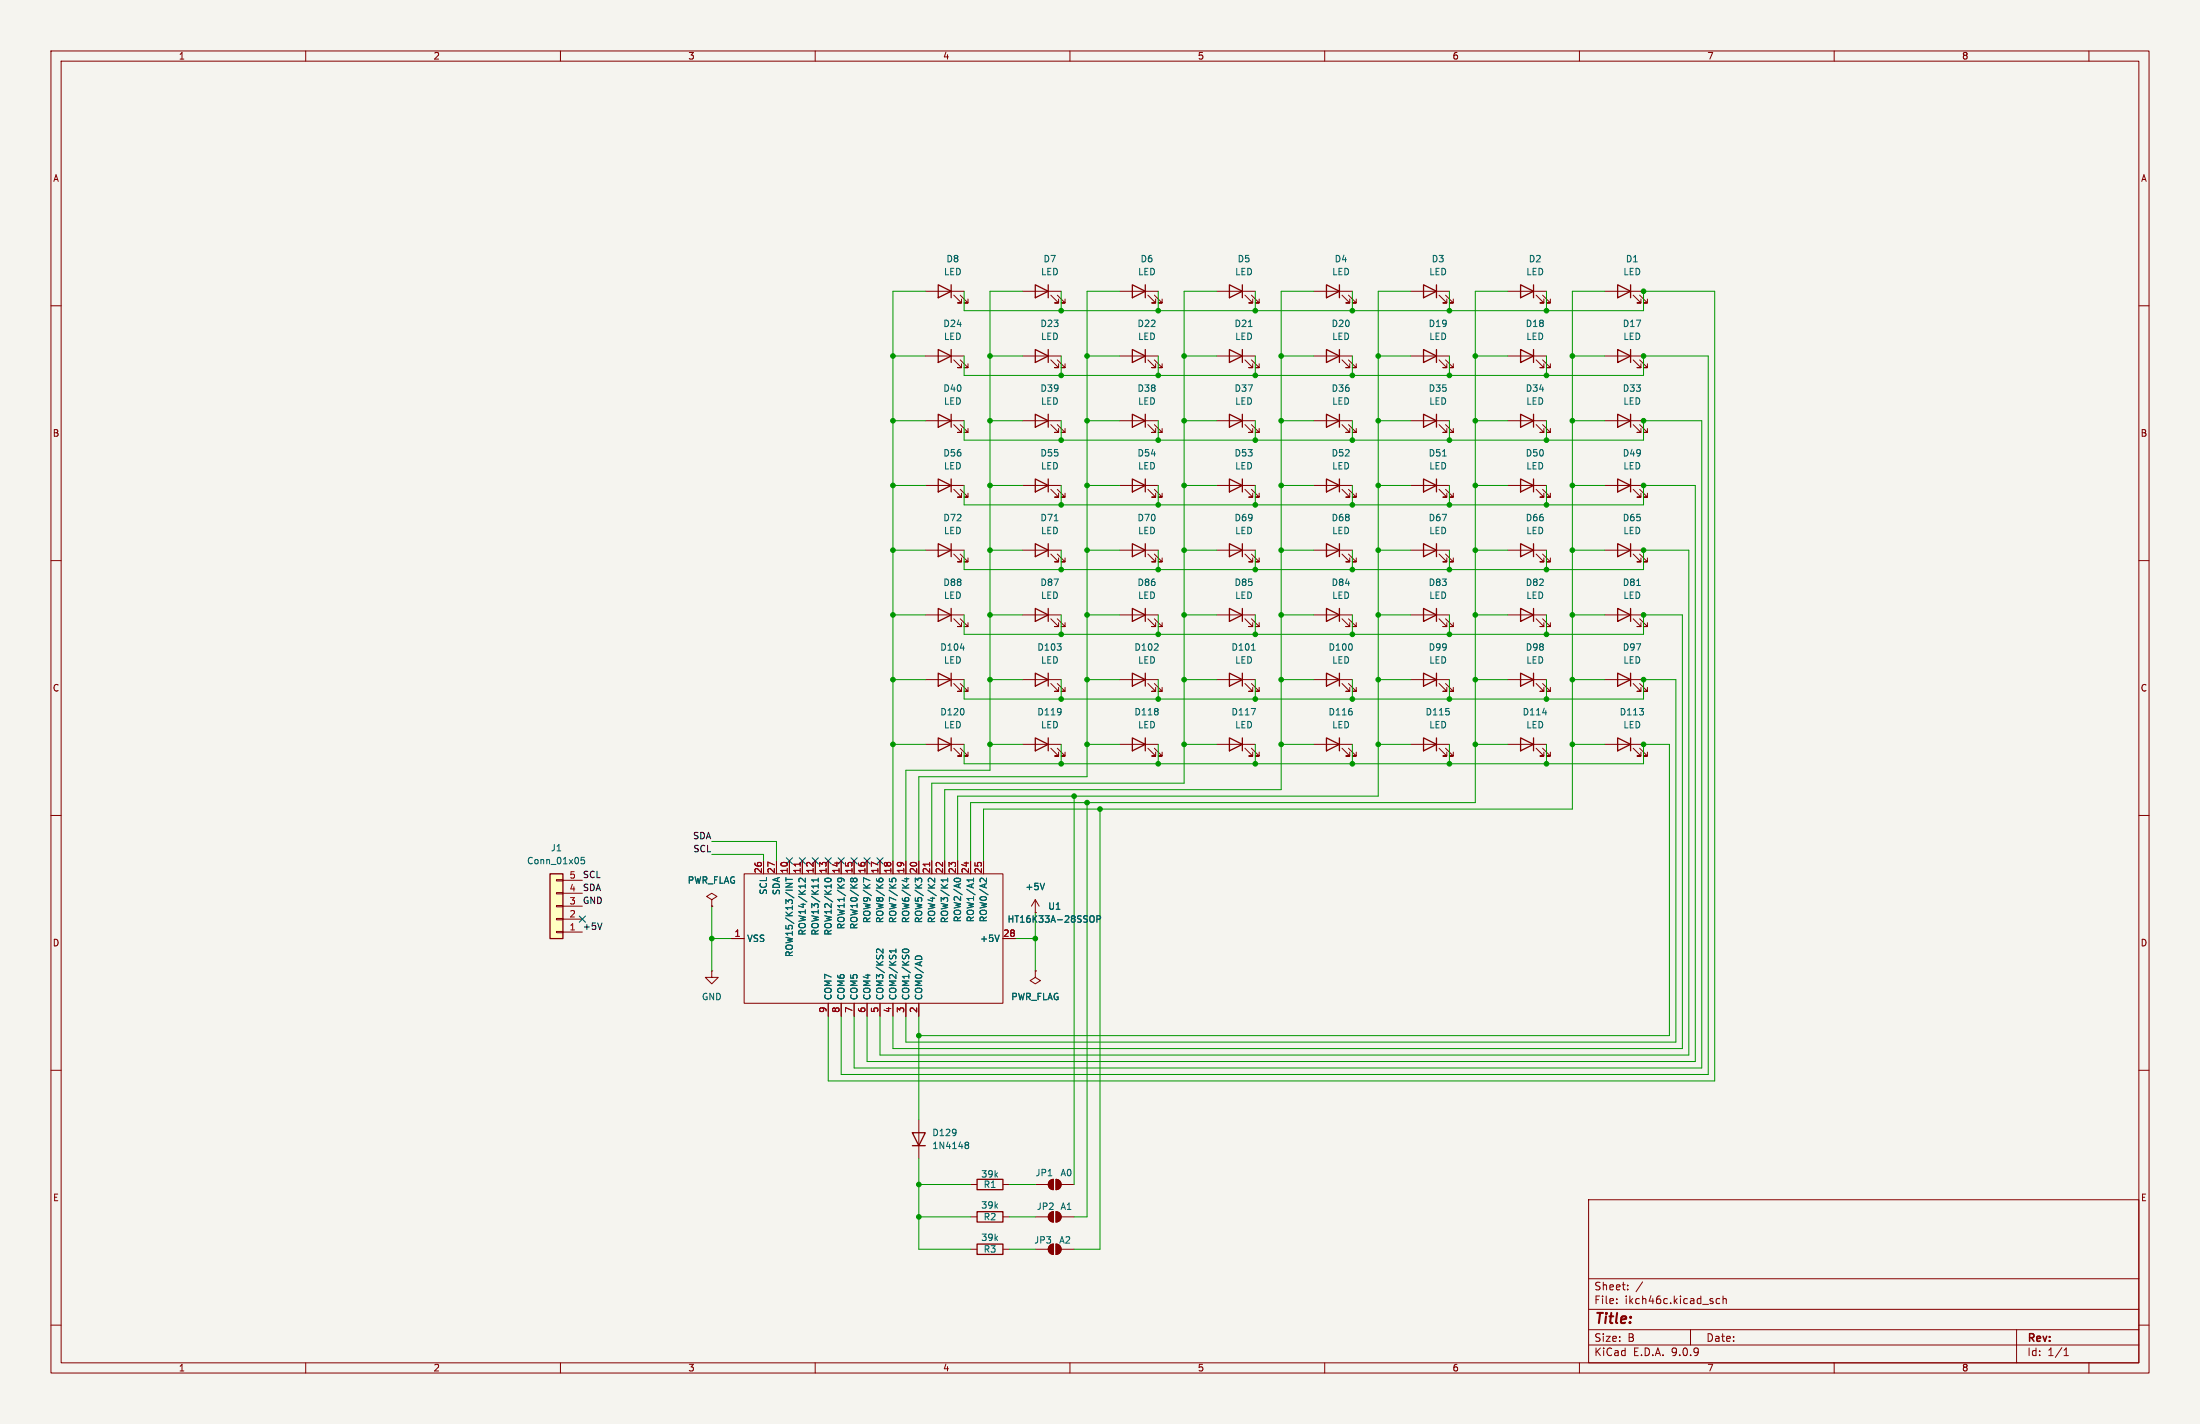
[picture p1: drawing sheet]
<svg xmlns="http://www.w3.org/2000/svg" width="432mm" height="279mm" viewBox="0 0 432 279" stroke-linecap="round" stroke-linejoin="round" font-family="sans-serif">
<path d="M0 0h431.8v279.4h-431.8z" fill="#f5f4ef" stroke="#f5f4ef" stroke-width=".2"/>
<g fill="none" stroke="#840000" stroke-width=".2">
<path d="M10 10h411.8v259.4h-411.8zM12 12h407.8v255.4h-407.8zM60 10v2M110 10v2M160 10v2M210 10v2M260 10v2M310 10v2M360 10v2M410 10v2M181.6 57.2h7.6M187.2 57.9l1.5 1.5h-.7h.7v-.7"/>
<path d="M188.5 57.9l1.5 1.5h-.8h.8v-.7M200.7 57.2h7.6M206.2 57.9l1.6 1.5h-.8h.8v-.7M207.5 57.9l1.5 1.5h-.7h.7v-.7M276.9 57.2h7.6M282.4 57.9l1.6 1.5h-.8h.8v-.7M283.7 57.9l1.5 1.5h-.7h.7v-.7M295.9 57.2h7.6M301.5 57.9l1.5 1.5h-.7h.7v-.7M302.8 57.9l1.5 1.5h-.8h.8v-.7M315 57.2h7.6M320.5 57.9l1.6 1.5h-.8h.8v-.7"/>
<path d="M321.8 57.9l1.5 1.5h-.7h.7v-.7M10 60h2M181.6 69.9h7.6M187.2 70.6l1.5 1.5h-.7h.7v-.7M188.5 70.6l1.5 1.5h-.8h.8v-.7M200.7 69.9h7.6M206.2 70.6l1.6 1.5h-.8h.8v-.7M207.5 70.6l1.5 1.5h-.7h.7v-.7M219.7 69.9h7.6M225.3 70.6l1.5 1.5h-.7h.7v-.7M226.6 70.6l1.5 1.5h-.8h.8v-.7M238.8 69.9h7.6"/>
<path d="M244.3 70.6l1.6 1.5h-.8h.8v-.7M245.6 70.6l1.5 1.5h-.7h.7v-.7M276.9 69.9h7.6M282.4 70.6l1.6 1.5h-.8h.8v-.7M283.7 70.6l1.5 1.5h-.7h.7v-.7M295.9 69.9h7.6M301.5 70.6l1.5 1.5h-.7h.7v-.7M302.8 70.6l1.5 1.5h-.8h.8v-.7M315 69.9h7.6M320.5 70.6l1.6 1.5h-.8h.8v-.7M321.8 70.6l1.5 1.5h-.7h.7v-.7M419.8 60h2"/>
<path d="M181.6 95.3h7.6M181.6 82.6h7.6M187.2 96l1.5 1.5h-.7h.7v-.7M187.2 83.3l1.5 1.5h-.7h.7v-.7M188.5 96l1.5 1.5h-.8h.8v-.7M188.5 83.3l1.5 1.5h-.8h.8v-.7M200.7 95.3h7.6M200.7 82.6h7.6M206.2 96l1.6 1.5h-.8h.8v-.7M206.2 83.3l1.6 1.5h-.8h.8v-.7M207.5 96l1.5 1.5h-.7h.7v-.7M207.5 83.3l1.5 1.5h-.7h.7v-.7"/>
<path d="M219.7 95.3h7.6M225.3 96l1.5 1.5h-.7h.7v-.7M226.6 96l1.5 1.5h-.8h.8v-.7M238.8 95.3h7.6M244.3 96l1.6 1.5h-.8h.8v-.7M245.6 96l1.5 1.5h-.7h.7v-.7M257.8 95.3h7.6M257.8 82.6h7.6M263.4 96l1.5 1.5h-.7h.7v-.7M263.4 83.3l1.5 1.5h-.7h.7v-.7M264.7 96l1.5 1.5h-.8h.8v-.7M264.7 83.3l1.5 1.5h-.8h.8v-.7"/>
<path d="M276.9 95.3h7.6M276.9 82.6h7.6M282.4 96l1.6 1.5h-.8h.8v-.7M282.4 83.3l1.6 1.5h-.8h.8v-.7M283.7 96l1.5 1.5h-.7h.7v-.7M283.7 83.3l1.5 1.5h-.7h.7v-.7M295.9 95.3h7.6M295.9 82.6h7.6M301.5 96l1.5 1.5h-.7h.7v-.7M301.5 83.3l1.5 1.5h-.7h.7v-.7M302.8 96l1.5 1.5h-.8h.8v-.7M302.8 83.3l1.5 1.5h-.8h.8v-.7"/>
<path d="M315 95.3h7.6M315 82.6h7.6M320.5 83.3l1.6 1.5h-.8h.8v-.7M320.5 96l1.6 1.5h-.8h.8v-.7M321.8 83.3l1.5 1.5h-.7h.7v-.7M321.8 96l1.5 1.5h-.7h.7v-.7M10 110h2M181.6 108h7.6M187.2 108.7l1.5 1.5h-.7h.7v-.7M188.5 108.7l1.5 1.5h-.8h.8v-.7M200.7 108h7.6M206.2 108.7l1.6 1.5h-.8h.8v-.7"/>
<path d="M207.5 108.7l1.5 1.5h-.7h.7v-.7M219.7 108h7.6M225.3 108.7l1.5 1.5h-.7h.7v-.7M226.6 108.7l1.5 1.5h-.8h.8v-.7M238.8 108h7.6M244.3 108.7l1.6 1.5h-.8h.8v-.7M245.6 108.7l1.5 1.5h-.7h.7v-.7M257.8 108h7.6M263.4 108.7l1.5 1.5h-.7h.7v-.7M264.7 108.7l1.5 1.5h-.8h.8v-.7M276.9 108h7.6M282.4 108.7l1.6 1.5h-.8h.8v-.7"/>
<path d="M283.7 108.7l1.5 1.5h-.7h.7v-.7M295.9 108h7.6M301.5 108.7l1.5 1.5h-.7h.7v-.7M302.8 108.7l1.5 1.5h-.8h.8v-.7M315 108h7.6M320.5 108.7l1.6 1.5h-.8h.8v-.7M321.8 108.7l1.5 1.5h-.7h.7v-.7M419.8 110h2M181.6 133.4h7.6M187.2 134.1l1.5 1.5h-.7h.7v-.7M188.5 134.1l1.5 1.5h-.8h.8v-.7M200.7 120.7h7.6"/>
<path d="M206.2 121.4l1.6 1.5h-.8h.8v-.7M207.5 121.4l1.5 1.5h-.7h.7v-.7M219.7 120.7h7.6M225.3 121.4l1.5 1.5h-.7h.7v-.7M226.6 121.4l1.5 1.5h-.8h.8v-.7M238.8 120.7h7.6M244.3 121.4l1.6 1.5h-.8h.8v-.7M245.6 121.4l1.5 1.5h-.7h.7v-.7M257.8 120.7h7.6M263.4 121.4l1.5 1.5h-.7h.7v-.7M264.7 121.4l1.5 1.5h-.8h.8v-.7M276.9 133.4h7.6"/>
<path d="M276.9 120.7h7.6M282.4 134.1l1.6 1.5h-.8h.8v-.7M282.4 121.4l1.6 1.5h-.8h.8v-.7M283.7 134.1l1.5 1.5h-.7h.7v-.7M283.7 121.4l1.5 1.5h-.7h.7v-.7M295.9 133.4h7.6M295.9 120.7h7.6M301.5 134.1l1.5 1.5h-.7h.7v-.7M301.5 121.4l1.5 1.5h-.7h.7v-.7M302.8 134.1l1.5 1.5h-.8h.8v-.7M302.8 121.4l1.5 1.5h-.8h.8v-.7M315 133.4h7.6"/>
<path d="M315 120.7h7.6M320.5 121.4l1.6 1.5h-.8h.8v-.7M320.5 134.1l1.6 1.5h-.8h.8v-.7M321.8 121.4l1.5 1.5h-.7h.7v-.7M321.8 134.1l1.5 1.5h-.7h.7v-.7M10 160h2M276.9 146.1h7.6M282.4 146.8l1.6 1.5h-.8h.8v-.7M283.7 146.8l1.5 1.5h-.7h.7v-.7M295.9 146.1h7.6M301.5 146.8l1.5 1.5h-.7h.7v-.7M302.8 146.8l1.5 1.5h-.8h.8v-.7"/>
<path d="M315 146.1h7.6M320.5 146.8l1.6 1.5h-.8h.8v-.7M321.8 146.8l1.5 1.5h-.7h.7v-.7M419.8 160h2M146 171.5h50.8v25.4h-50.8zM149.9 168.9v2.6M152.4 168.9v2.6M154.9 168.9v2.6M157.5 168.9v2.6M160 168.9v2.6M162.6 168.9v2.6M165.1 168.9v2.6"/>
<path d="M167.6 168.9v2.6M170.2 168.9v2.6M172.7 168.9v2.6M175.3 168.9v2.6M177.8 168.9v2.6M180.3 168.9v2.6M182.9 168.9v2.6M185.4 168.9v2.6M188 168.9v2.6M190.5 168.9v2.6M193 168.9v2.6M203.2 179.1h.1"/>
<path d="M203.2 176.5l-.8 1.3M203.2 176.5l.8 1.3M203.2 176.5v2.6M139.7 190.5v1.3h1.3l-1.3 1.2-1.3-1.2h1.3M139.7 190.5h.1M143.5 184.2h2.5M162.6 196.9v2.5M165.1 196.9v2.5M167.6 196.9v2.5M170.2 196.9v2.5M172.7 196.9v2.5M175.3 196.9v2.5"/>
<path d="M177.8 196.9v2.5M180.3 196.9v2.5M196.8 184.2h2.6M203.2 190.5v1.3l1 .6-1 .6-1-.6 1-.6M203.2 190.5h.1M10 210h2M180.3 219.7v7.6M419.8 210h2M190.5 238.8h1.3M190.5 232.4h1.3M196.8 238.8h1.3M196.8 232.4h1.3"/>
<path d="M203.2 238.8h2.5M203.2 232.4h2.5M206 238l.8-.3v2.1a1.02 1.02 0 0 1-1-.7 1.02 1.02 0 0 1 .2-1.1zM206 231.7l.8-.3v2a1.02 1.02 0 0 1-1-.6 1.02 1.02 0 0 1 .2-1.1zM207.3 237.7a1.02 1.02 0 0 1 1 1.1 1.02 1.02 0 0 1-1 1zM207.3 231.4a1.02 1.02 0 0 1 1 1 1.02 1.02 0 0 1-1 1zM208.3 238.8h2.5M208.3 232.4h2.5M311.8 235.4h108v32h-108zM10 260h2M190.5 245.1h1.3M196.8 245.1h1.3"/>
<path d="M203.2 245.1h2.5M206 244.4l.8-.3v2a1.02 1.02 0 0 1-1-.6 1.02 1.02 0 0 1 .2-1.1zM207.3 244.1a1.02 1.02 0 0 1 1 1 1.02 1.02 0 0 1-1 1zM208.3 245.1h2.5M311.8 256.9h108M311.8 250.9h108M317.3 255.6v.2M317.3 254.9v.1M319.5 252.9v.2M319.5 252.2v.1M322.4 251.5l-1.3 1.9M337.5 254.9l-.4-.1-.3 .3 .2 .6h.5"/>
<path d="M338.2 254.9l.2-.1 .4 .1v.9M338.2 254.3v1.5M419.8 260h2M60 267.4v2M110 267.4v2M160 267.4v2M210 267.4v2M260 267.4v2M310 267.4v2M311.8 263.9h108M311.8 260.9h108M331.8 260.9v3"/>
<path d="M360 267.4v2M395.8 260.9v6.5M405.1 266h.9M405.1 264.9l.4-.4v1.5M410 267.4v2"/>
</g>
<g fill="none" stroke="#840000" stroke-width=".25">
<path d="M184.1 55.9l2.6 1.3-2.6 1.2zM186.7 55.9v2.5M203.2 55.9l2.5 1.3-2.5 1.2zM205.7 55.9v2.5M279.4 55.9l2.5 1.3-2.5 1.2zM281.9 55.9v2.5M298.4 55.9l2.6 1.3-2.6 1.2zM301 55.9v2.5M317.5 55.9l2.5 1.3-2.5 1.2zM320 55.9v2.5M184.1 68.6l2.6 1.3-2.6 1.2zM186.7 68.6v2.5"/>
<path d="M203.2 68.6l2.5 1.3-2.5 1.2zM205.7 68.6v2.5M222.2 68.6l2.6 1.3-2.6 1.2zM224.8 68.6v2.5M241.3 68.6l2.5 1.3-2.5 1.2zM243.8 68.6v2.5M279.4 68.6l2.5 1.3-2.5 1.2zM281.9 68.6v2.5M298.4 68.6l2.6 1.3-2.6 1.2zM301 68.6v2.5M317.5 68.6l2.5 1.3-2.5 1.2zM320 68.6v2.5"/>
<path d="M184.1 94l2.6 1.3-2.6 1.2zM184.1 81.3l2.6 1.3-2.6 1.2zM186.7 81.3v2.5M186.7 94v2.5M203.2 94l2.5 1.3-2.5 1.2zM203.2 81.3l2.5 1.3-2.5 1.2zM205.7 81.3v2.5M205.7 94v2.5M222.2 94l2.6 1.3-2.6 1.2zM224.8 94v2.5M241.3 94l2.5 1.3-2.5 1.2zM243.8 94v2.5"/>
<path d="M260.3 94l2.6 1.3-2.6 1.2zM260.3 81.3l2.6 1.3-2.6 1.2zM262.9 81.3v2.5M262.9 94v2.5M279.4 94l2.5 1.3-2.5 1.2zM279.4 81.3l2.5 1.3-2.5 1.2zM281.9 81.3v2.5M281.9 94v2.5M298.4 94l2.6 1.3-2.6 1.2zM298.4 81.3l2.6 1.3-2.6 1.2zM301 81.3v2.5M301 94v2.5"/>
<path d="M317.5 81.3l2.5 1.3-2.5 1.2zM317.5 94l2.5 1.3-2.5 1.2zM320 81.3v2.5M320 94v2.5M184.1 106.7l2.6 1.3-2.6 1.2zM186.7 106.7v2.5M203.2 106.7l2.5 1.3-2.5 1.2zM203.2 119.4l2.5 1.3-2.5 1.2zM205.7 106.7v2.5M205.7 119.4v2.5M222.2 106.7l2.6 1.3-2.6 1.2zM222.2 119.4l2.6 1.3-2.6 1.2z"/>
<path d="M224.8 106.7v2.5M224.8 119.4v2.5M241.3 106.7l2.5 1.3-2.5 1.2zM241.3 119.4l2.5 1.3-2.5 1.2zM243.8 106.7v2.5M243.8 119.4v2.5M260.3 119.4l2.6 1.3-2.6 1.2zM260.3 106.7l2.6 1.3-2.6 1.2zM262.9 106.7v2.5M262.9 119.4v2.5M279.4 106.7l2.5 1.3-2.5 1.2zM279.4 119.4l2.5 1.3-2.5 1.2z"/>
<path d="M281.9 106.7v2.5M281.9 119.4v2.5M298.4 106.7l2.6 1.3-2.6 1.2zM298.4 119.4l2.6 1.3-2.6 1.2zM301 106.7v2.5M301 119.4v2.5M317.5 106.7l2.5 1.3-2.5 1.2zM317.5 119.4l2.5 1.3-2.5 1.2zM320 106.7v2.5M320 119.4v2.5M184.1 132.1l2.6 1.3-2.6 1.2zM186.7 132.1v2.5"/>
<path d="M279.4 132.1l2.5 1.3-2.5 1.2zM281.9 132.1v2.5M298.4 132.1l2.6 1.3-2.6 1.2zM301 132.1v2.5M317.5 132.1l2.5 1.3-2.5 1.2zM320 132.1v2.5M279.4 144.8l2.5 1.3-2.5 1.2zM281.9 144.8v2.5M298.4 144.8l2.6 1.3-2.6 1.2zM301 144.8v2.5M317.5 144.8l2.5 1.3-2.5 1.2zM320 144.8v2.5"/>
<path d="M179.1 222.3h2.5l-1.3 2.5zM179.1 224.8h2.5M191.8 231.4h5v2h-5zM191.8 237.7h5v2.1h-5zM191.8 244.1h5v2h-5z"/>
</g>
<g fill="none" stroke="#006464" stroke-width=".2">
<path d="M245 64.1h.8M283.1 89.5h.8M206.9 102.2h.8M321.2 114.9h.8M188.5 127.2h.8M302.8 139.9h.8M154.2 173.3h1.3l-1.3 .8M154.2 172.2v.7M154.2 172.5h1.3M158.1 172.3v.8l-.9-.8-.4 .2 .1 .5M160.6 172.7h-1.3l.4 .3M160.6 172.3v.7"/>
<path d="M161.9 172.5a.75 .75 0 0 1 1.2 .2 .72 .72 0 0 1-1.2-.1zM165 172.3l.2 .2-.1 .5M165.7 172.9l-.1-.4-.2-.1-.7-.1-.3 .2 .1 .5M167.5 172.5l-.2-.2-.3 .1-.1 .4 .2 .2M167.5 172.5l.2-.2 .4 .1 .1 .1-.1 .5M167.5 172.8l-.1 .2M167.5 172.5v.3M167.5 172.8l.1 .2M170.8 172.8l-1.3-.6v.9M172 172.4l.1 .4M172.5 172.8v-.3l.3-.2 .4 .1 .1 .4M174.6 172.4v.6"/>
<path d="M175.1 172.8v-.3l.2-.2 .4 .1 .1 .4M177.5 172.4h.9M178 172.2v.8M180.9 172.9v-.4l-.2-.2-.4 .1-.2 .3-.5-.4v.8M183.5 172.3v.8l-.9-.8-.4 .1v.4M186 172.7h-1.3l.4 .3M186 172.3v.7M187.3 172.6a.79 .79 0 0 1 1.2 0M191.1 172.3v.7M191.1 172.7h-1.3l.3 .2M193.6 172.3v.8l-.9-.8-.3 .1-.1 .4M205 173.3l-.4 1.3"/>
<path d="M214.2 179.7a.43 .43 0 0 1 .6 .4v.4a.43 .43 0 0 1-.6 .5M173.3 186.2v.8l-.9-.8-.4 .2 .1 .5M175.8 186.2v.7M175.8 186.6h-1.2l.3 .3M177.4 186.9l-.3-.3a.68 .68 0 0 1 .6-.4 .68 .68 0 0 1 .7 .4l-.3 .3M179.7 187.8l.5-.3 .7 .3M196.1 183.5l-.4 1.2M215.3 180.3h.6l.1-.5-.7-.1v1.3M189.5 224.2l.4-.1 .2 .1v.2l-.2 .2M189.5 224.6h.1M189.6 224.6h.3M189.6 224.6l-.1 .1"/>
<path d="M189.9 224.6l.2 .3v.3l-.2 .2-.4-.1"/>
</g>
<path d="M157.1 169.2v.7M182.5 169.2v.7" fill="none" stroke="#a90000" stroke-width=".2"/>
<g fill="#840000" stroke="#840000" stroke-width=".2">
<path d="M206 238l.8-.3v2.1a1.02 1.02 0 0 1-1-.7 1.02 1.02 0 0 1 .2-1.1z"/>
<path d="M207.3 237.7a1.02 1.02 0 0 1 1 1.1 1.02 1.02 0 0 1-1 1z"/>
<path d="M206 244.4l.8-.3v2a1.02 1.02 0 0 1-1-.6 1.02 1.02 0 0 1 .2-1.1z"/>
<path d="M207.3 244.1a1.02 1.02 0 0 1 1 1 1.02 1.02 0 0 1-1 1z"/>
<path d="M206 231.7l.8-.3v2a1.02 1.02 0 0 1-1-.6 1.02 1.02 0 0 1 .2-1.1z"/>
<path d="M207.3 231.4a1.02 1.02 0 0 1 1 1 1.02 1.02 0 0 1-1 1z"/>
</g>
<path d="M107.9 171.5h2.6v12.7h-2.6z" fill="#ffffc2"/>
<g fill="none" stroke="#840000" stroke-width=".25">
<path d="M222.2 55.9l2.6 1.3-2.6 1.2zM224.8 55.9v2.5M241.3 55.9l2.5 1.3-2.5 1.2zM243.8 55.9v2.5M260.3 55.9l2.6 1.3-2.6 1.2zM262.9 55.9v2.5M260.3 68.6l2.6 1.3-2.6 1.2zM262.9 68.6v2.5M222.2 81.3l2.6 1.3-2.6 1.2zM224.8 81.3v2.5M241.3 81.3l2.5 1.3-2.5 1.2zM243.8 81.3v2.5"/>
<path d="M184.1 119.4l2.6 1.3-2.6 1.2zM186.7 119.4v2.5M203.2 132.1l2.5 1.3-2.5 1.2zM205.7 132.1v2.5M222.2 132.1l2.6 1.3-2.6 1.2zM224.8 132.1v2.5M241.3 132.1l2.5 1.3-2.5 1.2zM243.8 132.1v2.5M260.3 132.1l2.6 1.3-2.6 1.2zM262.9 132.1v2.5M184.1 144.8l2.6 1.3-2.6 1.2zM186.7 144.8v2.5"/>
<path d="M203.2 144.8l2.5 1.3-2.5 1.2zM205.7 144.8v2.5M222.2 144.8l2.6 1.3-2.6 1.2zM224.8 144.8v2.5M241.3 144.8l2.5 1.3-2.5 1.2zM243.8 144.8v2.5M260.3 144.8l2.6 1.3-2.6 1.2zM262.9 144.8v2.5M107.9 171.5h2.6v12.7h-2.6z"/>
</g>
<g fill="none" stroke="#840000" stroke-width=".2">
<path d="M219.7 57.2h7.6M225.3 57.9l1.5 1.5h-.7h.7v-.7M226.6 57.9l1.5 1.5h-.8h.8v-.7M238.8 57.2h7.6M244.3 57.9l1.6 1.5h-.8h.8v-.7M245.6 57.9l1.5 1.5h-.7h.7v-.7M257.8 57.2h7.6M263.4 57.9l1.5 1.5h-.7h.7v-.7M264.7 57.9l1.5 1.5h-.8h.8v-.7M257.8 69.9h7.6M263.4 70.6l1.5 1.5h-.7h.7v-.7M264.7 70.6l1.5 1.5h-.8h.8v-.7"/>
<path d="M219.7 82.6h7.6M225.3 83.3l1.5 1.5h-.7h.7v-.7M226.6 83.3l1.5 1.5h-.8h.8v-.7M238.8 82.6h7.6M244.3 83.3l1.6 1.5h-.8h.8v-.7M245.6 83.3l1.5 1.5h-.7h.7v-.7M181.6 120.7h7.6M187.2 121.4l1.5 1.5h-.7h.7v-.7M188.5 121.4l1.5 1.5h-.8h.8v-.7M200.7 133.4h7.6M206.2 134.1l1.6 1.5h-.8h.8v-.7M207.5 134.1l1.5 1.5h-.7h.7v-.7"/>
<path d="M219.7 133.4h7.6M225.3 134.1l1.5 1.5h-.7h.7v-.7M226.6 134.1l1.5 1.5h-.8h.8v-.7M238.8 133.4h7.6M244.3 134.1l1.6 1.5h-.8h.8v-.7M245.6 134.1l1.5 1.5h-.7h.7v-.7M257.8 133.4h7.6M263.4 134.1l1.5 1.5h-.7h.7v-.7M264.7 134.1l1.5 1.5h-.8h.8v-.7M181.6 146.1h7.6M187.2 146.8l1.5 1.5h-.7h.7v-.7M188.5 146.8l1.5 1.5h-.8h.8v-.7"/>
<path d="M200.7 146.1h7.6M206.2 146.8l1.6 1.5h-.8h.8v-.7M207.5 146.8l1.5 1.5h-.7h.7v-.7M219.7 146.1h7.6M225.3 146.8l1.5 1.5h-.7h.7v-.7M226.6 146.8l1.5 1.5h-.8h.8v-.7M238.8 146.1h7.6M244.3 146.8l1.6 1.5h-.8h.8v-.7M245.6 146.8l1.5 1.5h-.7h.7v-.7M257.8 146.1h7.6M263.4 146.8l1.5 1.5h-.7h.7v-.7M264.7 146.8l1.5 1.5h-.8h.8v-.7"/>
<path d="M109.2 177.7h1.3v.2h-1.3zM109.2 175.1h1.3v.3h-1.3zM109.2 172.6h1.3v.2h-1.3zM110.5 177.8h3.8M110.5 175.3h3.8M110.5 172.7h3.8M139.7 176.5l1-.6-1-.6-1 .6 1 .6v1.3M139.7 177.8h.1M149.9 168.9v2.6M152.4 168.9v2.6M154.9 168.9v2.6M157.5 168.9v2.6"/>
<path d="M160 168.9v2.6M162.6 168.9v2.6M165.1 168.9v2.6M167.6 168.9v2.6M170.2 168.9v2.6M172.7 168.9v2.6M175.3 168.9v2.6M177.8 168.9v2.6M180.3 168.9v2.6M182.9 168.9v2.6M185.4 168.9v2.6M188 168.9v2.6"/>
<path d="M190.5 168.9v2.6M193 168.9v2.6M203.2 179.1h.1M109.2 182.8h1.3v.2h-1.3zM109.2 180.2h1.3v.3h-1.3zM110.5 182.9h3.8M110.5 180.3h3.8M143.5 184.2h2.5M162.6 196.9v2.5M165.1 196.9v2.5M167.6 196.9v2.5M170.2 196.9v2.5"/>
<path d="M172.7 196.9v2.5M175.3 196.9v2.5M177.8 196.9v2.5M180.3 196.9v2.5M196.8 184.2h2.6M203.2 190.5h.1"/>
</g>
<g fill="none" stroke="#006464" stroke-width=".2">
<path d="M245.6 139h.8l-.5 1.3M245.6 127.6h.8M114.7 168.2h-.6l-.1 .6 .2-.1 .4 .1 .2 .1-.1 .5-.2 .1-.5-.1M154.2 173.3h1.3l-1.3 .8M154.2 172.2v.7M154.2 172.5h1.3M158.1 172.3v.8l-.9-.8-.4 .2 .1 .5M160.6 172.7h-1.3l.4 .3M160.6 172.3v.7M161.9 172.5a.75 .75 0 0 1 1.2 .2 .72 .72 0 0 1-1.2-.1zM165 172.3l.2 .2-.1 .5M165.7 172.9l-.1-.4-.2-.1-.7-.1-.3 .2 .1 .5"/>
<path d="M167.5 172.5l-.2-.2-.3 .1-.1 .4 .2 .2M167.5 172.5l.2-.2 .4 .1 .1 .1-.1 .5M167.5 172.8l-.1 .2M167.5 172.5v.3M167.5 172.8l.1 .2M170.8 172.8l-1.3-.6v.9M172 172.4l.1 .4M172.5 172.8v-.3l.3-.2 .4 .1 .1 .4M174.6 172.4v.6M175.1 172.8v-.3l.2-.2 .4 .1 .1 .4M177.5 172.4h.9M178 172.2v.8"/>
<path d="M180.9 172.9v-.4l-.2-.2-.4 .1-.2 .3-.5-.4v.8M183.5 172.3v.8l-.9-.8-.4 .1v.4M186 172.7h-1.3l.4 .3M186 172.3v.7M187.3 172.6a.79 .79 0 0 1 1.2 0M191.1 172.3v.7M191.1 172.7h-1.3l.3 .2M193.6 172.3v.8l-.9-.8-.3 .1-.1 .4M205 173.3l-.4 1.3M214.2 179.7a.43 .43 0 0 1 .6 .4v.4a.43 .43 0 0 1-.6 .5M173.3 186.2v.8l-.9-.8-.4 .2 .1 .5M175.8 186.2v.7"/>
<path d="M175.8 186.6h-1.2l.3 .3M177.4 186.9l-.3-.3a.68 .68 0 0 1 .6-.4 .68 .68 0 0 1 .7 .4l-.3 .3M179.7 187.8l.5-.3 .7 .3M196.1 183.5l-.4 1.2M215.3 180.3h.6l.1-.5-.7-.1v1.3"/>
</g>
<path d="M118.1 181.1l-.4 1.3" fill="none" stroke="#0f0f0f" stroke-width=".2"/>
<g fill="none" stroke="#009600" stroke-width=".2">
<path d="M181.6 57.2h-6.3v111.7M189.2 57.2v3.8h133.4v-3.8h13.9v154.9h-173.9v-12.7M200.7 57.2h-6.4v93.9h-16.5v17.8M208.3 57.2v3.8M219.7 57.2h-6.3v95.2h-33.1v16.5M227.3 57.2v3.8M238.8 57.2h-6.4v96.5h-49.5v15.2M246.4 57.2v3.8M257.8 57.2h-6.3v97.7h-66.1v14M265.4 57.2v3.8M276.9 57.2h-6.4v99h-82.5v12.7M284.5 57.2v3.8"/>
<path d="M295.9 57.2h-6.3v100.3h-99.1v11.4M303.5 57.2v3.8M315 57.2h-6.4v101.6h-115.6v10.1M175.3 69.9h6.3M189.2 69.9v3.8h133.4v-3.8h12.7v140.9h-170.2v-11.4M194.3 69.9h6.4M208.3 69.9v3.8M213.4 69.9h6.3M227.3 69.9v3.8M232.4 69.9h6.4M246.4 69.9v3.8M251.5 69.9h6.3"/>
<path d="M265.4 69.9v3.8M270.5 69.9h6.4M284.5 69.9v3.8M289.6 69.9h6.3M303.5 69.9v3.8M308.6 69.9h6.4M175.3 82.6h6.3M175.3 95.3h6.3M189.2 82.6v3.8h133.4v-3.8h11.4v127h-166.4v-10.2M189.2 95.3v3.8h133.4v-3.8h10.1v113h-162.5v-8.9M194.3 82.6h6.4M194.3 95.3h6.4"/>
<path d="M208.3 82.6v3.8M208.3 95.3v3.8M213.4 82.6h6.3M213.4 95.3h6.3M227.3 82.6v3.8M227.3 95.3v3.8M232.4 82.6h6.4M232.4 95.3h6.4M246.4 82.6v3.8M246.4 95.3v3.8M251.5 82.6h6.3M251.5 95.3h6.3"/>
<path d="M265.4 82.6v3.8M265.4 95.3v3.8M270.5 82.6h6.4M270.5 95.3h6.4M284.5 82.6v3.8M284.5 95.3v3.8M289.6 82.6h6.3M289.6 95.3h6.3M303.5 82.6v3.8M303.5 95.3v3.8M308.6 82.6h6.4M308.6 95.3h6.4"/>
<path d="M175.3 108h6.3M189.2 108v3.8h133.4v-3.8h8.9v99h-158.8v-7.6M194.3 108h6.4M208.3 108v3.8M213.4 108h6.3M227.3 108v3.8M232.4 108h6.4M246.4 108v3.8M251.5 108h6.3M265.4 108v3.8M270.5 108h6.4M284.5 108v3.8"/>
<path d="M289.6 108h6.3M303.5 108v3.8M308.6 108h6.4M175.3 120.7h6.3M175.3 133.4h6.3M189.2 120.7v3.8h133.4v-3.8h7.6v85h-154.9v-6.3M189.2 133.4v3.8h133.4v-3.8h6.3v71.1h-151.1v-5.1M194.3 120.7h6.4M194.3 133.4h6.4M208.3 120.7v3.8M208.3 133.4v3.8M213.4 120.7h6.3"/>
<path d="M213.4 133.4h6.3M227.3 120.7v3.8M227.3 133.4v3.8M232.4 120.7h6.4M232.4 133.4h6.4M246.4 120.7v3.8M246.4 133.4v3.8M251.5 120.7h6.3M251.5 133.4h6.3M265.4 120.7v3.8M265.4 133.4v3.8M270.5 120.7h6.4"/>
<path d="M270.5 133.4h6.4M284.5 120.7v3.8M284.5 133.4v3.8M289.6 120.7h6.3M289.6 133.4h6.3M303.5 120.7v3.8M303.5 133.4v3.8M308.6 120.7h6.4M308.6 133.4h6.4M175.3 146.1h6.3M189.2 146.1v3.8h133.4v-3.8h5.1v57.1h-147.4M194.3 146.1h6.4"/>
<path d="M208.3 146.1v3.8M210.8 156.2v76.2M213.4 157.5v81.3h-2.6M213.4 146.1h6.3M215.9 158.8v86.3h-5.1M227.3 146.1v3.8M232.4 146.1h6.4M246.4 146.1v3.8M251.5 146.1h6.3M265.4 146.1v3.8M270.5 146.1h6.4M284.5 146.1v3.8"/>
<path d="M289.6 146.1h6.3M303.5 146.1v3.8M308.6 146.1h6.4M139.7 177.8v12.7M139.7 165.1h12.7v3.8M139.7 167.6h10.2v1.3M203.2 179.1v11.4M139.7 184.2h3.8M180.3 199.4v20.3M199.4 184.2h3.8M180.3 227.3v17.8h10.2M180.3 238.8h10.2"/>
<path d="M180.3 232.4h10.2M198.1 238.8h5.1M198.1 232.4h5.1M198.1 245.1h5.1"/>
</g>
<g fill="none" stroke="#000084" stroke-width=".2">
<path d="M113.7 179.7l1.2 1.2M114.9 179.7l-1.2 1.2M154.3 168.3l1.2 1.2M155.5 168.3l-1.2 1.2M156.9 168.3l1.2 1.2M158.1 168.3l-1.2 1.2M159.4 168.3l1.2 1.2M160.6 168.3l-1.2 1.2M162 168.3l1.2 1.2M163.2 168.3l-1.2 1.2M164.5 168.3l1.2 1.2M165.7 168.3l-1.2 1.2"/>
<path d="M167 168.3l1.2 1.2M168.2 168.3l-1.2 1.2M169.6 168.3l1.2 1.2M170.8 168.3l-1.2 1.2M172.1 168.3l1.2 1.2M173.3 168.3l-1.2 1.2"/>
</g>
<path d="M157.1 169.2v.7M182.5 169.2v.7" fill="none" stroke="#a90000" stroke-width=".2"/>
<g fill="#009600" stroke="#009600" stroke-width=".2">
<circle cx="213.4" cy="69.9" r=".46"/>
<circle cx="208.3" cy="61" r=".46"/>
<circle cx="194.3" cy="69.9" r=".46"/>
<circle cx="213.4" cy="82.6" r=".46"/>
<circle cx="208.3" cy="86.4" r=".46"/>
<circle cx="208.3" cy="73.7" r=".46"/>
<circle cx="175.3" cy="69.9" r=".46"/>
<circle cx="180.3" cy="203.2" r=".46"/>
<circle cx="139.7" cy="184.2" r=".46"/>
<circle cx="232.4" cy="133.4" r=".46"/>
<circle cx="213.4" cy="133.4" r=".46"/>
<circle cx="232.4" cy="146.1" r=".46"/>
<circle cx="227.3" cy="149.9" r=".46"/>
<circle cx="227.3" cy="137.2" r=".46"/>
<circle cx="251.5" cy="146.1" r=".46"/>
<circle cx="251.5" cy="133.4" r=".46"/>
<circle cx="246.4" cy="137.2" r=".46"/>
<circle cx="232.4" cy="120.7" r=".46"/>
<circle cx="246.4" cy="124.5" r=".46"/>
<circle cx="227.3" cy="124.5" r=".46"/>
<circle cx="251.5" cy="120.7" r=".46"/>
<circle cx="246.4" cy="149.9" r=".46"/>
<circle cx="208.3" cy="124.5" r=".46"/>
<circle cx="213.4" cy="120.7" r=".46"/>
<circle cx="175.3" cy="82.6" r=".46"/>
<circle cx="208.3" cy="111.8" r=".46"/>
<circle cx="194.3" cy="108" r=".46"/>
<circle cx="175.3" cy="95.3" r=".46"/>
<circle cx="194.3" cy="95.3" r=".46"/>
<circle cx="175.3" cy="108" r=".46"/>
<circle cx="213.4" cy="108" r=".46"/>
<circle cx="208.3" cy="99.1" r=".46"/>
<circle cx="194.3" cy="82.6" r=".46"/>
<circle cx="203.2" cy="184.2" r=".46"/>
<circle cx="215.9" cy="158.8" r=".46"/>
<circle cx="180.3" cy="232.4" r=".46"/>
<circle cx="180.3" cy="238.8" r=".46"/>
<circle cx="213.4" cy="157.5" r=".46"/>
<circle cx="210.8" cy="156.2" r=".46"/>
<circle cx="208.3" cy="137.2" r=".46"/>
<circle cx="208.3" cy="149.9" r=".46"/>
<circle cx="213.4" cy="146.1" r=".46"/>
<circle cx="175.3" cy="133.4" r=".46"/>
<circle cx="175.3" cy="120.7" r=".46"/>
<circle cx="194.3" cy="146.1" r=".46"/>
<circle cx="175.3" cy="146.1" r=".46"/>
<circle cx="194.3" cy="133.4" r=".46"/>
<circle cx="194.3" cy="120.7" r=".46"/>
<circle cx="322.6" cy="146.1" r=".46"/>
<circle cx="322.6" cy="120.7" r=".46"/>
<circle cx="308.6" cy="146.1" r=".46"/>
<circle cx="322.6" cy="133.4" r=".46"/>
<circle cx="303.5" cy="149.9" r=".46"/>
<circle cx="308.6" cy="133.4" r=".46"/>
<circle cx="289.6" cy="133.4" r=".46"/>
<circle cx="303.5" cy="137.2" r=".46"/>
<circle cx="289.6" cy="146.1" r=".46"/>
<circle cx="289.6" cy="69.9" r=".46"/>
<circle cx="284.5" cy="61" r=".46"/>
<circle cx="270.5" cy="69.9" r=".46"/>
<circle cx="270.5" cy="82.6" r=".46"/>
<circle cx="265.4" cy="73.7" r=".46"/>
<circle cx="289.6" cy="82.6" r=".46"/>
<circle cx="284.5" cy="86.4" r=".46"/>
<circle cx="284.5" cy="73.7" r=".46"/>
<circle cx="265.4" cy="61" r=".46"/>
<circle cx="303.5" cy="86.4" r=".46"/>
<circle cx="308.6" cy="82.6" r=".46"/>
<circle cx="308.6" cy="69.9" r=".46"/>
<circle cx="303.5" cy="73.7" r=".46"/>
<circle cx="308.6" cy="95.3" r=".46"/>
<circle cx="322.6" cy="82.6" r=".46"/>
<circle cx="322.6" cy="95.3" r=".46"/>
<circle cx="322.6" cy="69.9" r=".46"/>
<circle cx="322.6" cy="57.2" r=".46"/>
<circle cx="303.5" cy="61" r=".46"/>
<circle cx="270.5" cy="120.7" r=".46"/>
<circle cx="270.5" cy="133.4" r=".46"/>
<circle cx="265.4" cy="124.5" r=".46"/>
<circle cx="265.4" cy="137.2" r=".46"/>
<circle cx="284.5" cy="137.2" r=".46"/>
<circle cx="265.4" cy="149.9" r=".46"/>
<circle cx="284.5" cy="149.9" r=".46"/>
<circle cx="270.5" cy="146.1" r=".46"/>
<circle cx="303.5" cy="99.1" r=".46"/>
<circle cx="308.6" cy="108" r=".46"/>
<circle cx="303.5" cy="111.8" r=".46"/>
<circle cx="284.5" cy="124.5" r=".46"/>
<circle cx="289.6" cy="120.7" r=".46"/>
<circle cx="284.5" cy="111.8" r=".46"/>
<circle cx="303.5" cy="124.5" r=".46"/>
<circle cx="308.6" cy="120.7" r=".46"/>
<circle cx="322.6" cy="108" r=".46"/>
<circle cx="289.6" cy="108" r=".46"/>
<circle cx="284.5" cy="99.1" r=".46"/>
<circle cx="213.4" cy="95.3" r=".46"/>
<circle cx="246.4" cy="86.4" r=".46"/>
<circle cx="232.4" cy="82.6" r=".46"/>
<circle cx="227.3" cy="86.4" r=".46"/>
<circle cx="251.5" cy="95.3" r=".46"/>
<circle cx="246.4" cy="99.1" r=".46"/>
<circle cx="251.5" cy="108" r=".46"/>
<circle cx="227.3" cy="111.8" r=".46"/>
<circle cx="232.4" cy="108" r=".46"/>
<circle cx="232.4" cy="95.3" r=".46"/>
<circle cx="227.3" cy="99.1" r=".46"/>
<circle cx="246.4" cy="111.8" r=".46"/>
<circle cx="265.4" cy="111.8" r=".46"/>
<circle cx="265.4" cy="99.1" r=".46"/>
<circle cx="265.4" cy="86.4" r=".46"/>
<circle cx="270.5" cy="95.3" r=".46"/>
<circle cx="289.6" cy="95.3" r=".46"/>
<circle cx="270.5" cy="108" r=".46"/>
<circle cx="246.4" cy="61" r=".46"/>
<circle cx="246.4" cy="73.7" r=".46"/>
<circle cx="251.5" cy="69.9" r=".46"/>
<circle cx="227.3" cy="61" r=".46"/>
<circle cx="251.5" cy="82.6" r=".46"/>
<circle cx="232.4" cy="69.9" r=".46"/>
<circle cx="227.3" cy="73.7" r=".46"/>
</g>
<text font-size="2.8" fill="#840000" x="312.8" y="260.3">Title:</text>
<g font-size="2.1" fill="#840000">
<text x="312.8" y="256.1">File:</text>
<text x="312.8" y="253.4">Sheet:</text>
<text x="318.9" y="256.1">ikch46c.kicad_sch</text>
<text x="312.8" y="263.5">Size:</text>
<text x="319.5" y="263.5">B</text>
<text x="334.8" y="263.5">Date:</text>
<text x="397.8" y="263.7">Rev:</text>
<text x="312.8" y="266.3">KiCad</text>
<text x="320.5" y="266.3">E.D.A.</text>
<text x="328.1" y="266.3">9.0.9</text>
<text x="397.8" y="266.3">Id:</text>
<text x="401.9" y="266.3">1/1</text>
</g>
<g font-size="1.8" fill="#840000">
<text x="35" y="11.9">1</text>
<text x="85" y="11.9">2</text>
<text x="135" y="11.9">3</text>
<text x="185" y="11.9">4</text>
<text x="235" y="11.9">5</text>
<text x="285" y="11.9">6</text>
<text x="335" y="11.9">7</text>
<text x="385" y="11.9">8</text>
<text x="10.3" y="35.9">A</text>
<text x="420.1" y="35.9">A</text>
<text x="10.3" y="85.9">B</text>
<text x="420.1" y="85.9">B</text>
<text x="10.3" y="135.9">C</text>
<text x="420.1" y="135.9">C</text>
<text x="10.3" y="185.9">D</text>
<text x="420.1" y="185.9">D</text>
<text x="10.3" y="235.9">E</text>
<text x="420.1" y="235.9">E</text>
<text x="35" y="269.3">1</text>
<text x="85" y="269.3">2</text>
<text x="135" y="269.3">3</text>
<text x="185" y="269.3">4</text>
<text x="235" y="269.3">5</text>
<text x="285" y="269.3">6</text>
<text x="335" y="269.3">7</text>
<text x="385" y="269.3">8</text>
</g>
<g font-size="1.8" fill="#006464">
<text x="185.7" y="51.7">D8</text>
<text x="204.7" y="51.7">D7</text>
<text x="223.8" y="51.7">D6</text>
<text x="242.8" y="51.7">D5</text>
<text x="261.9" y="51.7">D4</text>
<text x="280.9" y="51.7">D3</text>
<text x="300" y="51.7">D2</text>
<text x="319" y="51.7">D1</text>
<text x="185.2" y="54.2">LED</text>
<text x="204.2" y="54.2">LED</text>
<text x="223.3" y="54.2">LED</text>
<text x="242.3" y="54.2">LED</text>
<text x="261.4" y="54.2">LED</text>
<text x="280.4" y="54.2">LED</text>
<text x="299.5" y="54.2">LED</text>
<text x="318.5" y="54.2">LED</text>
<text x="185.1" y="64.4">D24</text>
<text x="204.1" y="64.4">D23</text>
<text x="223.2" y="64.4">D22</text>
<text x="242.2" y="64.4">D21</text>
<text x="261.3" y="64.4">D20</text>
<text x="280.3" y="64.4">D19</text>
<text x="299.4" y="64.4">D18</text>
<text x="318.4" y="64.4">D17</text>
<text x="185.2" y="66.9">LED</text>
<text x="204.2" y="66.9">LED</text>
<text x="223.3" y="66.9">LED</text>
<text x="242.3" y="66.9">LED</text>
<text x="261.4" y="66.9">LED</text>
<text x="280.4" y="66.9">LED</text>
<text x="299.5" y="66.9">LED</text>
<text x="318.5" y="66.9">LED</text>
<text x="185.1" y="77.1">D40</text>
<text x="204.1" y="77.1">D39</text>
<text x="223.2" y="77.1">D38</text>
<text x="242.2" y="77.1">D37</text>
<text x="261.3" y="77.1">D36</text>
<text x="280.3" y="77.1">D35</text>
<text x="299.4" y="77.1">D34</text>
<text x="318.4" y="77.1">D33</text>
<text x="185.2" y="79.6">LED</text>
<text x="204.2" y="79.6">LED</text>
<text x="223.3" y="79.6">LED</text>
<text x="242.3" y="79.6">LED</text>
<text x="261.4" y="79.6">LED</text>
<text x="280.4" y="79.6">LED</text>
<text x="299.5" y="79.6">LED</text>
<text x="318.5" y="79.6">LED</text>
<text x="185.1" y="89.8">D56</text>
<text x="204.1" y="89.8">D55</text>
<text x="223.2" y="89.8">D54</text>
<text x="242.2" y="89.8">D53</text>
<text x="261.3" y="89.8">D52</text>
<text x="280.3" y="89.8">D51</text>
<text x="299.4" y="89.8">D50</text>
<text x="318.4" y="89.8">D49</text>
<text x="185.2" y="92.3">LED</text>
<text x="204.2" y="92.3">LED</text>
<text x="223.3" y="92.3">LED</text>
<text x="242.3" y="92.3">LED</text>
<text x="261.4" y="92.3">LED</text>
<text x="280.4" y="92.3">LED</text>
<text x="299.5" y="92.3">LED</text>
<text x="318.5" y="92.3">LED</text>
<text x="185.1" y="102.5">D72</text>
<text x="185.2" y="105">LED</text>
<text x="204.1" y="102.5">D71</text>
<text x="204.2" y="105">LED</text>
<text x="223.2" y="102.5">D70</text>
<text x="223.3" y="105">LED</text>
<text x="242.2" y="102.5">D69</text>
<text x="242.3" y="105">LED</text>
<text x="261.3" y="102.5">D68</text>
<text x="261.4" y="105">LED</text>
<text x="280.3" y="102.5">D67</text>
<text x="280.4" y="105">LED</text>
<text x="299.4" y="102.5">D66</text>
<text x="299.5" y="105">LED</text>
<text x="318.4" y="102.5">D65</text>
<text x="318.5" y="105">LED</text>
<text x="185.1" y="115.2">D88</text>
<text x="185.2" y="117.7">LED</text>
<text x="204.1" y="115.2">D87</text>
<text x="204.2" y="117.7">LED</text>
<text x="223.2" y="115.2">D86</text>
<text x="223.3" y="117.7">LED</text>
<text x="242.2" y="115.2">D85</text>
<text x="242.3" y="117.7">LED</text>
<text x="261.3" y="115.2">D84</text>
<text x="261.4" y="117.7">LED</text>
<text x="280.3" y="115.2">D83</text>
<text x="280.4" y="117.7">LED</text>
<text x="299.4" y="115.2">D82</text>
<text x="299.5" y="117.7">LED</text>
<text x="318.4" y="115.2">D81</text>
<text x="318.5" y="117.7">LED</text>
<text x="184.5" y="127.9">D104</text>
<text x="185.2" y="130.4">LED</text>
<text x="203.5" y="127.9">D103</text>
<text x="204.2" y="130.4">LED</text>
<text x="222.6" y="127.9">D102</text>
<text x="223.3" y="130.4">LED</text>
<text x="241.6" y="127.9">D101</text>
<text x="242.3" y="130.4">LED</text>
<text x="260.7" y="127.9">D100</text>
<text x="261.4" y="130.4">LED</text>
<text x="280.3" y="127.9">D99</text>
<text x="280.4" y="130.4">LED</text>
<text x="299.4" y="127.9">D98</text>
<text x="299.5" y="130.4">LED</text>
<text x="318.4" y="127.9">D97</text>
<text x="318.5" y="130.4">LED</text>
<text x="184.5" y="140.6">D120</text>
<text x="185.2" y="143.1">LED</text>
<text x="203.5" y="140.6">D119</text>
<text x="204.2" y="143.1">LED</text>
<text x="222.6" y="140.6">D118</text>
<text x="223.3" y="143.1">LED</text>
<text x="241.6" y="140.6">D117</text>
<text x="242.3" y="143.1">LED</text>
<text x="260.7" y="140.6">D116</text>
<text x="261.4" y="143.1">LED</text>
<text x="279.7" y="140.6">D115</text>
<text x="280.4" y="143.1">LED</text>
<text x="298.8" y="140.6">D114</text>
<text x="299.5" y="143.1">LED</text>
<text x="317.8" y="140.6">D113</text>
<text x="318.5" y="143.1">LED</text>
<text x="108" y="167.2">J1</text>
<text x="103.3" y="169.8">Conn_01x05</text>
<text x="134.9" y="173.6">PWR_FLAG</text>
<text x="150.7" y="175.7" transform="rotate(-90 150.7 175.7)">SCL</text>
<text x="153.3" y="175.7" transform="rotate(-90 153.3 175.7)">SDA</text>
<text x="201.2" y="174.9">+5V</text>
<text x="205.6" y="178.7">U1</text>
<text x="146.6" y="185">VSS</text>
<text x="158.3" y="183.7" transform="rotate(-90 158.3 183.7)">ROW14/K12</text>
<text x="160.9" y="183.7" transform="rotate(-90 160.9 183.7)">ROW13/K11</text>
<text x="163.4" y="183.7" transform="rotate(-90 163.4 183.7)">ROW12/K10</text>
<text x="166" y="182.4" transform="rotate(-90 166 182.4)">ROW11/K9</text>
<text x="168.5" y="182.4" transform="rotate(-90 168.5 182.4)">ROW10/K8</text>
<text x="171" y="181.2" transform="rotate(-90 171 181.2)">ROW9/K7</text>
<text x="173.6" y="181.2" transform="rotate(-90 173.6 181.2)">ROW8/K6</text>
<text x="176.1" y="181.2" transform="rotate(-90 176.1 181.2)">ROW7/K5</text>
<text x="178.7" y="181.2" transform="rotate(-90 178.7 181.2)">ROW6/K4</text>
<text x="181.2" y="181.2" transform="rotate(-90 181.2 181.2)">ROW5/K3</text>
<text x="183.7" y="181.2" transform="rotate(-90 183.7 181.2)">ROW4/K2</text>
<text x="186.3" y="181.2" transform="rotate(-90 186.3 181.2)">ROW3/K1</text>
<text x="188.8" y="181.1" transform="rotate(-90 188.8 181.1)">ROW2/A0</text>
<text x="191.4" y="181.1" transform="rotate(-90 191.4 181.1)">ROW1/A1</text>
<text x="192.3" y="185">+5V</text>
<text x="193.9" y="181.1" transform="rotate(-90 193.9 181.1)">ROW0/A2</text>
<text x="197.7" y="181.2">HT16K33A-28SSOP</text>
<text x="155.8" y="187.9" transform="rotate(-90 155.8 187.9)">ROW15/K13/INT</text>
<text x="137.7" y="196.4">GND</text>
<text x="163.4" y="196.3" transform="rotate(-90 163.4 196.3)">COM7</text>
<text x="166" y="196.3" transform="rotate(-90 166 196.3)">COM6</text>
<text x="168.5" y="196.3" transform="rotate(-90 168.5 196.3)">COM5</text>
<text x="171" y="196.3" transform="rotate(-90 171 196.3)">COM4</text>
<text x="173.6" y="196.3" transform="rotate(-90 173.6 196.3)">COM3/KS2</text>
<text x="176.1" y="196.3" transform="rotate(-90 176.1 196.3)">COM2/KS1</text>
<text x="178.7" y="196.3" transform="rotate(-90 178.7 196.3)">COM1/KS0</text>
<text x="181.2" y="196.3" transform="rotate(-90 181.2 196.3)">COM0/AD</text>
<text x="198.4" y="196.4">PWR_FLAG</text>
<text x="182.9" y="223.1">D129</text>
<text x="182.9" y="225.7">1N4148</text>
<text x="192.5" y="231.2">39k</text>
<text x="193" y="233.3">R1</text>
<text x="203.2" y="231">JP1</text>
<text x="208" y="231">A0</text>
<text x="192.5" y="237.3">39k</text>
<text x="193" y="239.6">R2</text>
<text x="203.4" y="237.6">JP2</text>
<text x="208" y="237.6">A1</text>
<text x="192.5" y="243.7">39k</text>
<text x="193" y="246">R3</text>
<text x="202.9" y="244.2">JP3</text>
<text x="207.8" y="244.2">A2</text>
</g>
<g font-size="1.8" fill="#0f0f0f">
<text x="135.9" y="164.8">SDA</text>
<text x="136" y="167.3">SCL</text>
<text x="114.3" y="172.4">SCL</text>
<text x="114.3" y="177.5">GND</text>
<text x="114.3" y="174.9">SDA</text>
<text x="114.3" y="182.5">+5V</text>
</g>
<g font-size="1.8" fill="#a90000">
<text x="111.7" y="172.5">5</text>
<text x="149.6" y="171.5" transform="rotate(-90 149.6 171.5)">26</text>
<text x="152.1" y="171.5" transform="rotate(-90 152.1 171.5)">27</text>
<text x="154.7" y="171.5" transform="rotate(-90 154.7 171.5)">10</text>
<text x="157.2" y="171.5" transform="rotate(-90 157.2 171.5)">11</text>
<text x="159.8" y="171.5" transform="rotate(-90 159.8 171.5)">12</text>
<text x="162.3" y="171.5" transform="rotate(-90 162.3 171.5)">13</text>
<text x="164.8" y="171.5" transform="rotate(-90 164.8 171.5)">14</text>
<text x="167.4" y="171.5" transform="rotate(-90 167.4 171.5)">15</text>
<text x="169.9" y="171.5" transform="rotate(-90 169.9 171.5)">16</text>
<text x="172.5" y="171.5" transform="rotate(-90 172.5 171.5)">17</text>
<text x="175" y="171.5" transform="rotate(-90 175 171.5)">18</text>
<text x="177.5" y="171.5" transform="rotate(-90 177.5 171.5)">19</text>
<text x="180.1" y="171.5" transform="rotate(-90 180.1 171.5)">20</text>
<text x="182.6" y="171.5" transform="rotate(-90 182.6 171.5)">21</text>
<text x="185.2" y="171.5" transform="rotate(-90 185.2 171.5)">22</text>
<text x="187.7" y="171.5" transform="rotate(-90 187.7 171.5)">23</text>
<text x="190.2" y="171.5" transform="rotate(-90 190.2 171.5)">24</text>
<text x="192.8" y="171.5" transform="rotate(-90 192.8 171.5)">25</text>
<text x="111.7" y="177.5">3</text>
<text x="111.7" y="175">4</text>
<text x="111.7" y="182.6">1</text>
<text x="111.7" y="180.1">2</text>
<text x="144.1" y="183.9">1</text>
<text x="196.8" y="183.9">28</text>
<text x="162.3" y="198.8" transform="rotate(-90 162.3 198.8)">9</text>
<text x="164.8" y="198.8" transform="rotate(-90 164.8 198.8)">8</text>
<text x="167.4" y="198.8" transform="rotate(-90 167.4 198.8)">7</text>
<text x="169.9" y="198.8" transform="rotate(-90 169.9 198.8)">6</text>
<text x="172.5" y="198.8" transform="rotate(-90 172.5 198.8)">5</text>
<text x="175" y="198.8" transform="rotate(-90 175 198.8)">4</text>
<text x="177.5" y="198.8" transform="rotate(-90 177.5 198.8)">3</text>
<text x="180.1" y="198.8" transform="rotate(-90 180.1 198.8)">2</text>
</g>
</svg>
